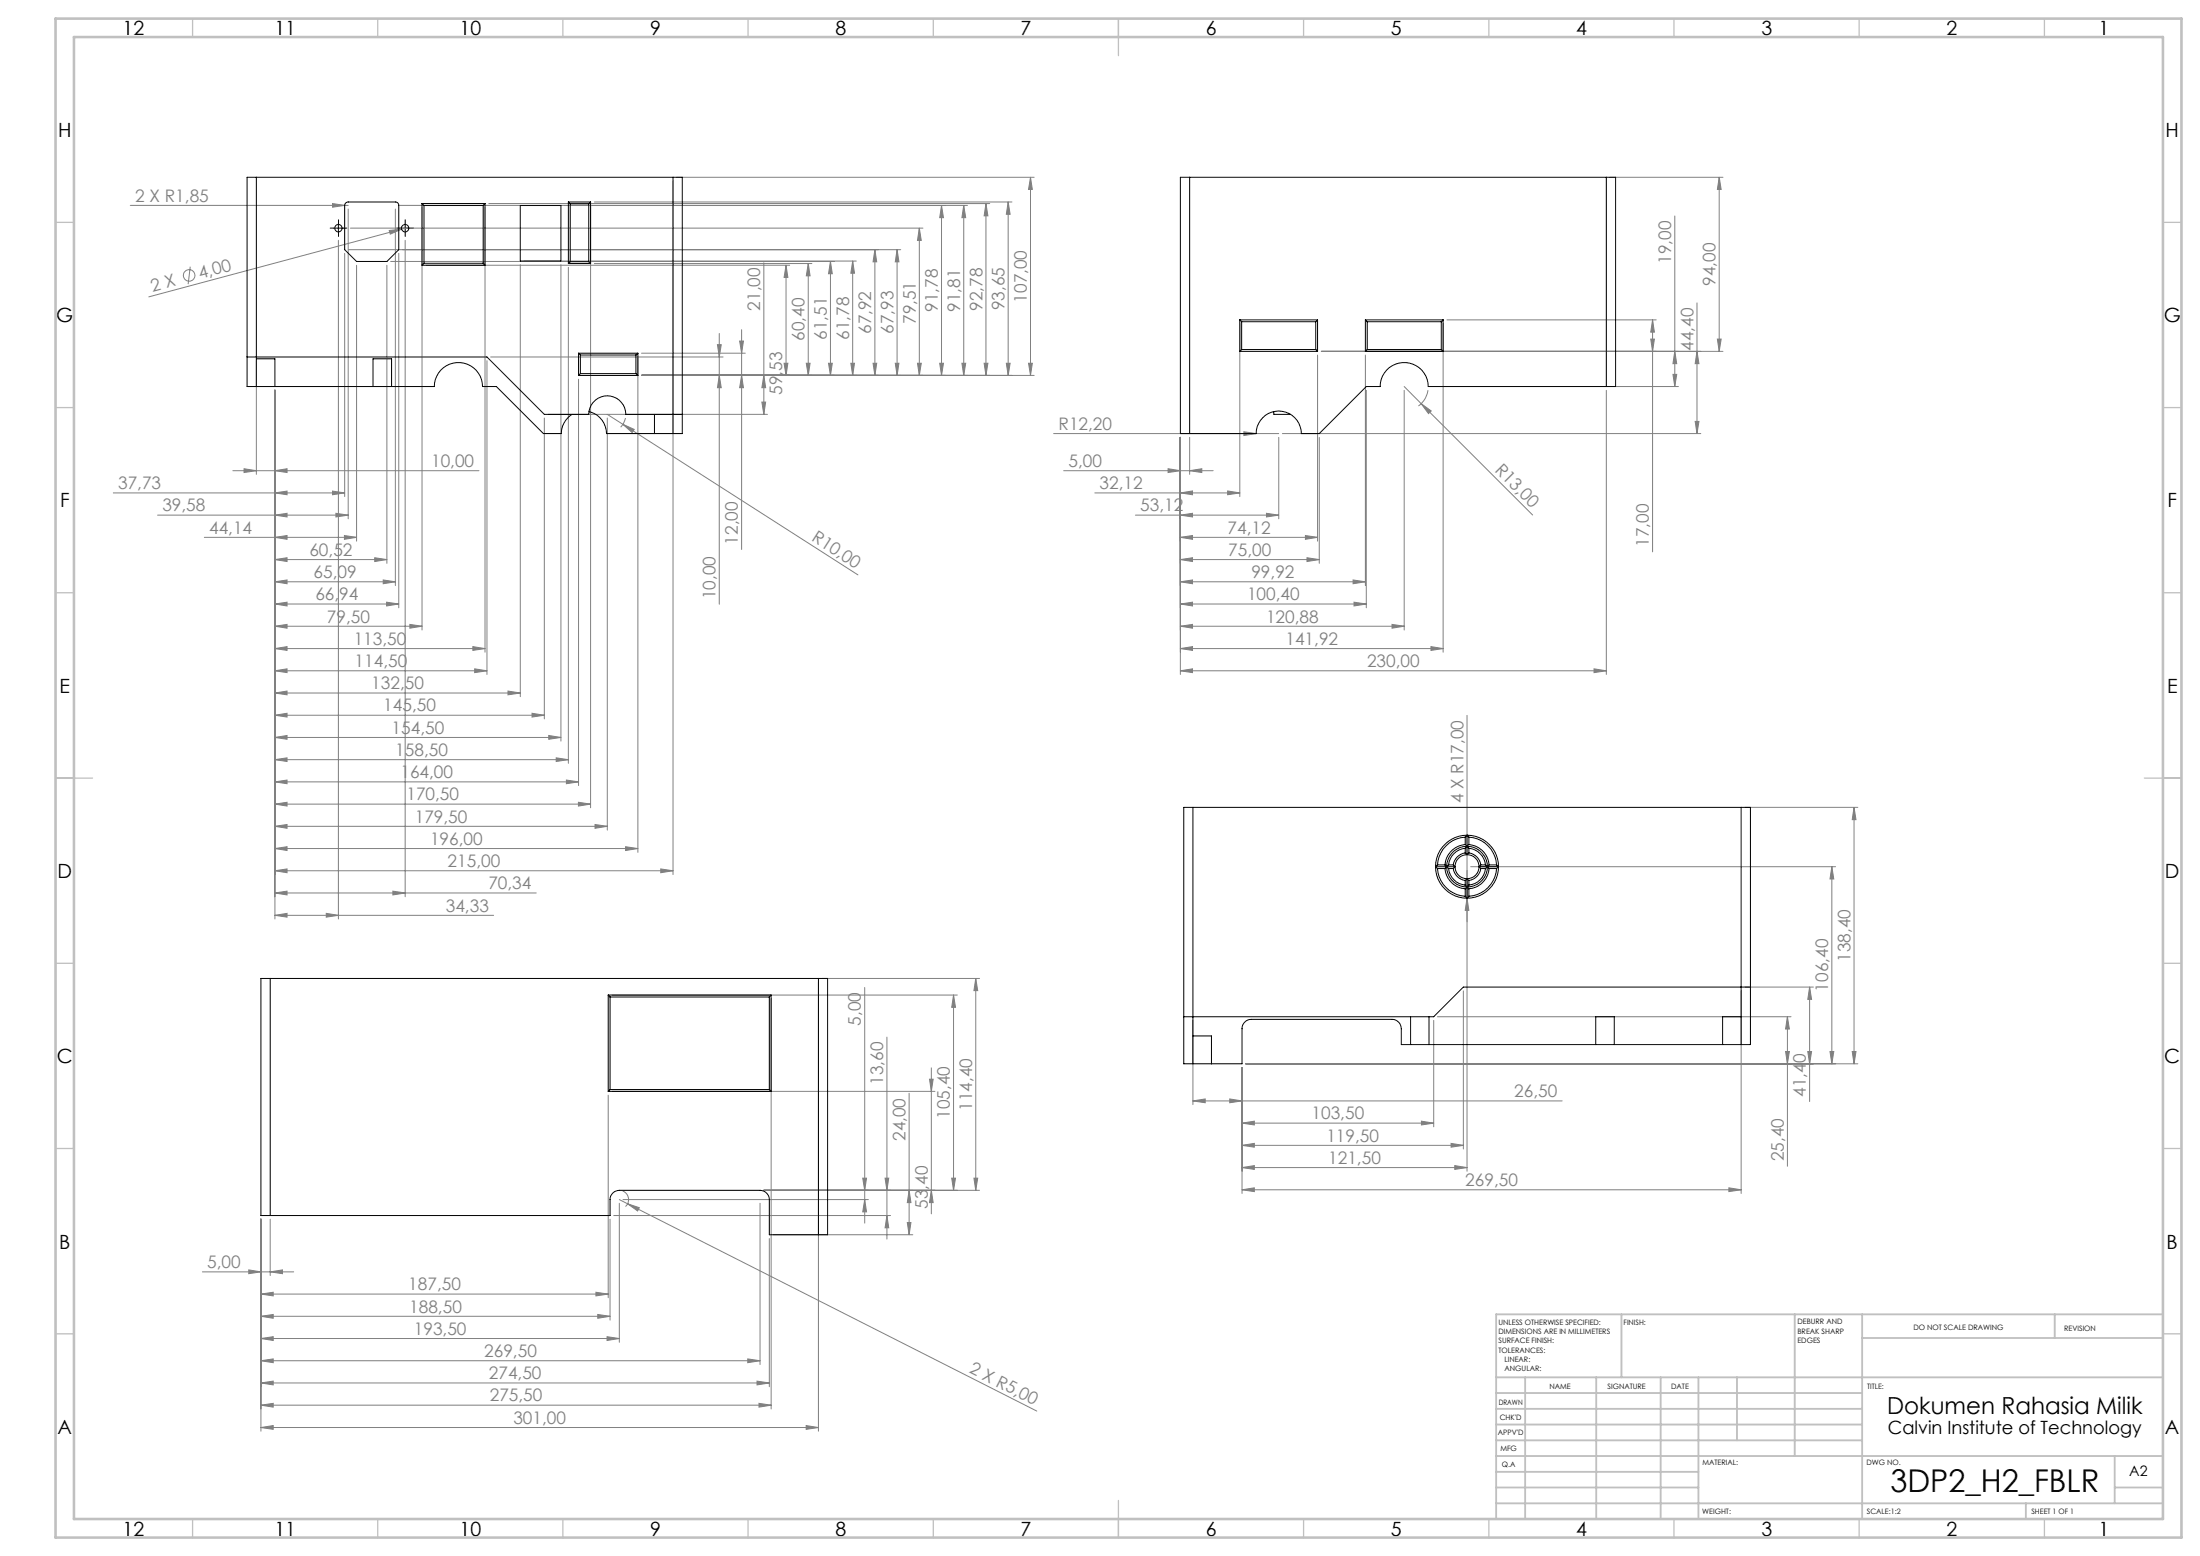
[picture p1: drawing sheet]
<svg xmlns="http://www.w3.org/2000/svg" width="594mm" height="420mm" viewBox="0 0 594 420" stroke-linecap="round" stroke-linejoin="round" font-family="sans-serif">
<g fill="none" stroke="#808080" stroke-width=".27">
<path d="M35.2 55.4h58.8M89.8 54.9l3.3 .5-3.3 .5zM94 56.4v83.6M106.8 56.4v101.7M107.8 55.4h153.4M113.9 56v114.1M131 56v120.1M132 54.9h135.2M152.5 55.5h102.7M159.5 55.5v162.5M160.5 54.5h112.7M181.7 48.8v187.3"/>
<path d="M182.7 47.9h96.5M254.2 55.5l.5 3.3h-1zM254.2 55.5v45.8M260.2 55.4l.5 3.4h-1zM260.2 55.4v45.9M266.2 54.9l.5 3.4h-1zM266.2 54.9v46.4M272.2 54.5l.5 3.3h-1zM272.2 54.5v46.8M278.2 47.9l.5 3.2h-1zM278.2 47.9v53.4M434.7 47.9h30.5"/>
<path d="M452.2 58.3v46M464.2 47.9l.5 3.2h-1zM464.2 47.9v46.9M51.4 72l-.6 4.7M91.4 64.9v183.2M93.1 68.4v65.6M94.1 67.4h149.1M94.6 61.6h154.6M96.3 71.6v74.5M104.5 71.6v80.5M105.1 62.2l3.3-.3-3 1.3zM105.5 70.6h119.7"/>
<path d="M107.7 68.4v95.7M108.4 61.9l-68.2 18.2M109.4 64.9v177.2M110.3 61.3l-1.9 .6M115 71.6h98.2M140.5 71.5v116.5M141.5 70.5h89.7M151.4 71.5v128.5M153.5 72.2v133.8M160.5 71.1h58.7M206.2 70.9v40.9M212.2 71.6l.5 3.3h-1z"/>
<path d="M212.2 71.6v29.7M218.2 71.1l.5 3.4h-1zM218.2 71.1v30.2M224.2 70.6l.5 3.3h-1zM224.2 70.6v30.7M230.2 70.5l.5 3.2h-1zM230.2 70.5v30.8M236.2 67.4l.5 3.3h-1zM236.2 67.4v33.9M242.2 67.4l.5 3.3h-1zM242.2 67.4v33.9M248.2 61.6l.5 3.3h-1z"/>
<path d="M248.2 61.6v39.7M69.2 97.3v30.7M131.5 97.3v84.8M132.5 96.4h62.7M172.2 96.4v133.7M173.2 95.3h28M193.7 93h1l-.5 3.4zM194.2 90v73.1M199.7 92.1h1l-.5 3.2zM200.2 89v59.3M211.7 98.1h1l-.5 3.2zM217.7 98.1h1l-.5 3.2z"/>
<path d="M223.7 98.1h1l-.5 3.2zM229.7 98.1h1l-.5 3.2zM235.7 98.1h1l-.5 3.2zM241.7 98.1h1l-.5 3.2zM247.7 98.1h1l-.5 3.2zM253.7 98.1h1l-.5 3.2zM259.7 98.1h1l-.5 3.2zM265.7 98.1h1l-.5 3.2zM271.7 98.1h1l-.5 3.2zM277.7 98.1h1l-.5 3.2zM334.8 87.3v46.7M355.7 95.8v50.3"/>
<path d="M356.8 94.8h108.4M368.7 95.8v62.3M389.6 87.3v88.8M390.7 86.3h56.5M445.7 91.5h1l-.5 3.3zM446.2 86.3l.5 3.4h-1zM446.2 86.3v62.7M452.2 94.8l.5 3.4h-1zM458.2 94.8l.5 3.4h-1zM458.2 81.8v35.2M463.7 91.5h1l-.5 3.3zM74.2 105.4v142.7"/>
<path d="M147 112.8v81.2M148 111.8h59.2M156.2 102.4v109.6M164 112.8v111.3M164 111.8l4.2 2.7M168.2 114.5l3 1.4-.5 .9zM168.2 114.5l63.4 40.7M168.9 112.8l-.6 1.5-.7 1M173.2 101.3h106M194.2 101.3l.5 3.4h-1zM200.2 101.3l.5 3.4h-1zM205.7 108.5h1l-.5 3.3z"/>
<path d="M206.2 101.3l.5 3.4h-1zM284.5 117h60.8M318.7 118.1v64M321.2 118.1v9.9M335.8 116.5l3.4 .5-3.4 .6zM345.3 118.1v21.9M346.3 117h112.9M356.2 118.1v34M368.9 105.4v58.7M379.1 104.3l4.6 4.7M379.1 105.4v64.7M383.7 109l30.1 30"/>
<path d="M383.7 109l2.7 1.9-.7 .7zM385.6 105.3l-.9 2.4-1.7 1.9M433.7 105.4v76.7M434.7 104.3h18.5M451.7 101.1h1l-.5 3.2zM457.7 113.8h1l-.5 3.2zM30.6 133.1h62.5M42.5 139h51.5M62.9 127.1h66.4M65.9 126.5l3.3 .6-3.3 .4zM74.2 127.1l3.3-.6v1zM74.2 133.1l3.3-.5v.9z"/>
<path d="M74.2 139l3.3-.4v.9zM89.8 132.6l3.3 .5-3.3 .4zM90.7 138.6l3.3 .4-3.3 .5zM287.2 127.1h40.4M295.6 133.1h39.2M306.6 139h38.7M315.4 126.5l3.3 .6-3.3 .4zM318.7 133.1l3.3-.6v1zM318.7 139l3.3-.4v.9zM321.2 127.1l3.3-.6v1zM331.5 132.5l3.3 .6-3.3 .4zM341.9 138.6l3.4 .4-3.4 .5z"/>
<path d="M55.2 145h41.1M74.2 145l3.3-.4v1zM74.2 151l3.3-.5v1.1zM74.2 157l3.3-.5v1.1zM74.2 151h30.3M74.2 157h32.6M93 144.6l3.3 .4-3.3 .6zM101.2 150.5l3.3 .5-3.3 .6zM103.5 156.5l3.3 .5-3.3 .6zM318.7 145l3.3-.4v1zM318.7 151l3.3-.5v1.1zM318.7 157l3.3-.5v1.1z"/>
<path d="M318.7 145h37M318.7 151h37.5M318.7 157h50M352.5 144.6l3.2 .4-3.2 .6zM352.9 150.5l3.3 .5-3.3 .6zM365.3 156.5l3.4 .5-3.4 .6zM74.2 163l3.3-.5v1.1zM74.2 169l3.3-.5v1.1zM74.2 175.1l3.3-.6v1.1zM74.2 163h33.5M74.2 169h39.7M74.2 175.1h56.8"/>
<path d="M104.4 162.5l3.3 .5-3.3 .6zM110.7 168.5l3.2 .5-3.2 .6zM127.7 174.5l3.3 .6-3.3 .5zM318.7 163l3.3-.5v1.1zM318.7 169l3.3-.5v1.1zM318.7 175.1l3.3-.6v1.1zM318.7 163h50.2M318.7 169h60.4M318.7 175.1h70.9M365.6 162.5l3.3 .5-3.3 .6zM375.8 168.5l3.3 .5-3.3 .6zM386.4 174.5l3.2 .6-3.2 .5z"/>
<path d="M74.2 181.1l3.3-.6v1.1zM74.2 187.1l3.3-.6v1.1zM74.2 193.1l3.3-.6v1.1zM74.2 199.1l3.3-.6v1zM74.2 181.1h57.3M74.2 187.1h66.3M74.2 193.1h72.8M74.2 199.1h77.2M128.2 180.5l3.3 .6-3.3 .5zM137.2 186.5l3.3 .6-3.3 .5zM143.7 192.5l3.3 .6-3.3 .5zM148.2 198.5l3.2 .6-3.2 .4z"/>
<path d="M318.7 181.1l3.3-.6v1.1zM318.7 181.1h115M396.1 193.1v123M430.4 180.5l3.3 .6-3.3 .5zM74.2 205.1l3.3-.5v.9zM74.2 211l3.3-.4v.9zM74.2 217l3.3-.4v1zM74.2 205.1h79.3M74.2 211h82M74.2 217h85.3M150.2 204.6l3.3 .5-3.3 .4zM152.9 210.6l3.3 .4-3.3 .5z"/>
<path d="M156.2 216.6l3.3 .4-3.3 .6zM471.1 217.9h30.5M500.6 217.9l.5 3.3h-1zM500.6 217.9v69.2M74.2 223l3.3-.5v1.1zM74.2 229l3.3-.5v1.1zM74.2 235l3.3-.5v1.1zM74.2 223h89.8M74.2 229h98M74.2 235h107.5M160.7 222.5l3.3 .5-3.3 .6zM168.9 228.5l3.3 .5-3.3 .6z"/>
<path d="M178.4 234.5l3.3 .5-3.3 .6zM397.1 233.9h98.5M494.6 233.9l.5 3.4h-1zM494.6 233.9v53.2M74.2 241l3.3-.5v1.1zM74.2 247.1l3.3-.6v1.1zM74.2 241h70.6M74.2 247.1h59.1M88.1 246.5l3.3 .6-3.3 .5zM106.1 240.5l3.3 .5-3.3 .6zM396.1 242.4l.5 3.3h-1zM165.2 268.6h93.3"/>
<path d="M208.2 269.6v110.7M221 265.1v121.2M222 264.1h42.5M233.5 266.5v63.6M239.5 279.9v54.6M257.5 268.6l.5 3.3h-1zM257.5 268.6v52.7M263.5 264.1l.5 3.3h-1zM263.5 264.1v57.2M322.1 275.4v22.8M387.1 275.4v28.7M388.1 274.4h95.5"/>
<path d="M395.1 267.5v42.6M470.1 267.5v54.6M471.1 266.4h18.5M482.6 274.4v40.4M482.6 274.4l.5 3.4h-1zM488.6 266.4l.5 3.4h-1zM488.6 266.4v30.9M164.2 295.6v54.7M165.2 294.6h87.2M245.5 295.1v38.2M251 291.3h1l-.5 3.3zM251.5 288.2v39.4"/>
<path d="M322.1 297.2l3.3-.6v1.1zM322.1 297.2h99.7M332 296.6l3.4 .6-3.4 .5zM335.4 288.1v34M336.3 287.1h165.3M482.1 283.8h1l-.5 3.3zM488.1 283.8h1l-.5 3.3zM494.1 283.8h1l-.5 3.3zM500.1 283.8h1l-.5 3.3zM232.9 318h1.1l-.5 3.3zM239 318h1l-.5 3.3zM257 318h1l-.5 3.3z"/>
<path d="M263 318h1l-.5 3.3zM335.4 303.2l3.3-.6v1.1zM335.4 309.2l3.3-.6v1.1zM335.4 315.2l3.3-.6v1zM335.4 303.2h51.7M335.4 309.2h59.7M335.4 315.2h60.7M383.8 302.6l3.3 .6-3.3 .5zM391.8 308.6l3.3 .6-3.3 .5zM392.8 314.6l3.3 .6-3.3 .4zM70.4 329.1v57.2M73 329.1v15.2"/>
<path d="M164.7 329.1v27.2M165.7 328.1h74.8M167.2 324.8v37.5M167.2 323.8l112.7 57.1M168.1 321.5a2.5 2.5 0 0 1 .8 4.2M168.2 323.8h66.3M169.4 324.9l3.2 1.1-.4 .9zM205.2 324.8v43.5M206.2 321.3h58.3M207.7 334.3v40M208.7 333.3h37.8M233.5 323.8l.5 3.3h-1.1z"/>
<path d="M239.5 328.1l.5 3.3h-1zM245 330h1l-.5 3.3zM245.5 321.3l.5 3.3h-1zM251.5 321.3l.5 3.3h-1zM335.4 321.2l3.3-.6v1zM335.4 321.2h134.7M466.8 320.6l3.3 .6-3.3 .4zM54.6 343.3h24.7M67.2 342.8l3.2 .5-3.2 .5zM70.4 349.3l3.4-.5v1zM70.4 355.3l3.4-.5v1zM70.4 349.3h93.8"/>
<path d="M70.4 355.3h94.3M73 343.3l3.3-.5v1zM160.9 348.8l3.3 .5-3.3 .5zM161.4 354.8l3.3 .5-3.3 .5zM70.4 361.3l3.4-.5v1zM70.4 367.3l3.4-.5v1zM70.4 373.3l3.4-.5v1zM70.4 379.3l3.4-.5v1zM70.4 361.3h96.8M70.4 367.3h134.8M70.4 373.3h137.3M70.4 379.3h137.8"/>
<path d="M163.9 360.8l3.3 .5-3.3 .5zM201.9 366.8l3.3 .5-3.3 .5zM204.4 372.8l3.3 .5-3.3 .5zM204.9 378.8l3.3 .5-3.3 .5zM70.4 385.3l3.4-.5v1zM70.4 385.3h150.6M217.7 384.8l3.3 .5-3.3 .5z"/>
<circle cx="51.1" cy="74.3" r="1.54"/>
</g>
<path d="M90.1 61.6h-1M91.4 60.3v-1M91.4 62.8v1M92.6 61.6h1M108.2 61.6h-1M109.4 60.3v-1M109.4 62.8v1M110.7 61.6h1" fill="none" stroke="#000" stroke-width=".27" stroke-dasharray="15.2 1.3 1.3 1.3"/>
<path d="M90.1 61.6h2.5M91.4 60.3v2.5M108.1 61.6h2.5M109.4 60.3v2.5" fill="none" stroke="#000" stroke-width=".27"/>
<g fill="none" stroke="#c0c0c0" stroke-width=".35">
<path d="M52 5v5M102 5v5M152 5v5M202 5v5M252 5v5M302 5v10M352 5v5M402 5v5M452 5v5M502 5v5M552 5v5M15 60h5"/>
<path d="M584 60h5M15 110h5M584 110h5M15 160h5M584 160h5M15 210h10M579 210h10M15 260h5M584 260h5M15 310h5M584 310h5M15 360h5"/>
<path d="M584 360h5M52 410v5M102 410v5M152 410v5M202 410v5M252 410v5M302 405v10M352 410v5M402 410v5M452 410v5M502 410v5M552 410v5"/>
</g>
<g fill="none" stroke="#c0c0c0" stroke-width=".5">
<path d="M437.8 354.8v17M484.6 354.8v38.2M502.8 354.8v55.2M554.8 354.8v6.4M584 354.8h-180v55.2M404 371.8h180M404 376h98.8M411.8 371.8v38.2M431 371.8v38.2M448.4 371.8v38.2M458.6 371.8v38.2M469 371.8v17"/>
<path d="M502.8 361.2h81.2M404 388.8h98.8M404 384.5h98.8M404 380.3h98.8M404 397.3h54.6M404 393h180M571 393v12.8M404 405.8h180M404 401.5h54.6M547 405.8v4.2M571 401.5h13"/>
</g>
<path d="M15 5h574v410h-574zM20 10h564v400h-564z" fill="none" stroke="#c0c0c0" stroke-width=".7"/>
<g fill="#808080">
<path d="M335.8 116.5l3.4 .5-3.4 .6z"/>
<path d="M89.8 54.9l3.3 .5-3.3 .5z"/>
<path d="M105.1 62.2l3.3-.3-3 1.3z"/>
<path d="M396.1 242.4l.5 3.3h-1z"/>
<path d="M383.7 109l2.7 1.9-.7 .7z"/>
<path d="M168.2 114.5l3 1.4-.5 .9z"/>
<path d="M169.4 324.9l3.2 1.1-.4 .9z"/>
<path d="M74.2 127.1l3.3-.6v1zM65.9 126.5l3.3 .6-3.3 .4zM332 296.6l3.4 .6-3.4 .5zM322.1 297.2l3.3-.6v1.1z"/>
<path d="M67.2 342.8l3.2 .5-3.2 .5zM73 343.3l3.3-.5v1zM70.4 349.3l3.4-.5v1zM160.9 348.8l3.3 .5-3.3 .5zM70.4 355.3l3.4-.5v1zM161.4 354.8l3.3 .5-3.3 .5zM70.4 361.3l3.4-.5v1zM163.9 360.8l3.3 .5-3.3 .5zM70.4 367.3l3.4-.5v1zM201.9 366.8l3.3 .5-3.3 .5zM70.4 373.3l3.4-.5v1zM204.4 372.8l3.3 .5-3.3 .5zM70.4 379.3l3.4-.5v1zM204.9 378.8l3.3 .5-3.3 .5zM70.4 385.3l3.4-.5v1zM217.7 384.8l3.3 .5-3.3 .5zM74.2 133.1l3.3-.5v.9zM89.8 132.6l3.3 .5-3.3 .4zM74.2 139l3.3-.4v.9zM90.7 138.6l3.3 .4-3.3 .5zM74.2 145l3.3-.4v1zM93 144.6l3.3 .4-3.3 .6zM74.2 151l3.3-.5v1.1zM101.2 150.5l3.3 .5-3.3 .6zM74.2 157l3.3-.5v1.1zM103.5 156.5l3.3 .5-3.3 .6zM74.2 163l3.3-.5v1.1zM104.4 162.5l3.3 .5-3.3 .6zM74.2 169l3.3-.5v1.1zM110.7 168.5l3.2 .5-3.2 .6zM74.2 175.1l3.3-.6v1.1zM127.7 174.5l3.3 .6-3.3 .5zM74.2 181.1l3.3-.6v1.1zM128.2 180.5l3.3 .6-3.3 .5zM74.2 187.1l3.3-.6v1.1zM137.2 186.5l3.3 .6-3.3 .5zM74.2 193.1l3.3-.6v1.1zM143.7 192.5l3.3 .6-3.3 .5zM74.2 199.1l3.3-.6v1zM148.2 198.5l3.2 .6-3.2 .4zM74.2 205.1l3.3-.5v.9zM150.2 204.6l3.3 .5-3.3 .4zM74.2 211l3.3-.4v.9zM152.9 210.6l3.3 .4-3.3 .5zM74.2 217l3.3-.4v1zM156.2 216.6l3.3 .4-3.3 .6zM74.2 223l3.3-.5v1.1zM160.7 222.5l3.3 .5-3.3 .6zM74.2 229l3.3-.5v1.1zM168.9 228.5l3.3 .5-3.3 .6zM74.2 235l3.3-.5v1.1zM178.4 234.5l3.3 .5-3.3 .6zM74.2 241l3.3-.5v1.1zM106.1 240.5l3.3 .5-3.3 .6zM74.2 247.1l3.3-.6v1.1zM88.1 246.5l3.3 .6-3.3 .5zM315.4 126.5l3.3 .6-3.3 .4zM321.2 127.1l3.3-.6v1zM318.7 133.1l3.3-.6v1zM331.5 132.5l3.3 .6-3.3 .4zM318.7 139l3.3-.4v.9zM341.9 138.6l3.4 .4-3.4 .5zM318.7 145l3.3-.4v1zM352.5 144.6l3.2 .4-3.2 .6zM318.7 151l3.3-.5v1.1zM352.9 150.5l3.3 .5-3.3 .6zM318.7 157l3.3-.5v1.1zM365.3 156.5l3.4 .5-3.4 .6zM318.7 163l3.3-.5v1.1zM365.6 162.5l3.3 .5-3.3 .6zM318.7 169l3.3-.5v1.1zM375.8 168.5l3.3 .5-3.3 .6zM318.7 175.1l3.3-.6v1.1zM386.4 174.5l3.2 .6-3.2 .5zM318.7 181.1l3.3-.6v1.1zM430.4 180.5l3.3 .6-3.3 .5zM335.4 303.2l3.3-.6v1.1zM383.8 302.6l3.3 .6-3.3 .5zM335.4 309.2l3.3-.6v1.1zM391.8 308.6l3.3 .6-3.3 .5zM335.4 315.2l3.3-.6v1zM392.8 314.6l3.3 .6-3.3 .4zM335.4 321.2l3.3-.6v1zM466.8 320.6l3.3 .6-3.3 .4z"/>
<path d="M251.5 321.3l.5 3.3h-1zM251 291.3h1l-.5 3.3zM257 318h1l-.5 3.3zM257.5 268.6l.5 3.3h-1zM263 318h1l-.5 3.3zM263.5 264.1l.5 3.3h-1zM194.2 101.3l.5 3.4h-1zM193.7 93h1l-.5 3.4zM200.2 101.3l.5 3.4h-1zM199.7 92.1h1l-.5 3.2zM211.7 98.1h1l-.5 3.2zM212.2 71.6l.5 3.3h-1zM217.7 98.1h1l-.5 3.2zM218.2 71.1l.5 3.4h-1zM223.7 98.1h1l-.5 3.2zM224.2 70.6l.5 3.3h-1zM229.7 98.1h1l-.5 3.2zM230.2 70.5l.5 3.2h-1zM235.7 98.1h1l-.5 3.2zM236.2 67.4l.5 3.3h-1zM241.7 98.1h1l-.5 3.2zM242.2 67.4l.5 3.3h-1zM247.7 98.1h1l-.5 3.2zM248.2 61.6l.5 3.3h-1zM253.7 98.1h1l-.5 3.2zM254.2 55.5l.5 3.3h-1zM259.7 98.1h1l-.5 3.2zM260.2 55.4l.5 3.4h-1zM265.7 98.1h1l-.5 3.2zM266.2 54.9l.5 3.4h-1zM271.7 98.1h1l-.5 3.2zM272.2 54.5l.5 3.3h-1zM277.7 98.1h1l-.5 3.2zM278.2 47.9l.5 3.2h-1zM445.7 91.5h1l-.5 3.3zM446.2 86.3l.5 3.4h-1zM463.7 91.5h1l-.5 3.3zM464.2 47.9l.5 3.2h-1zM482.1 283.8h1l-.5 3.3zM482.6 274.4l.5 3.4h-1zM488.1 283.8h1l-.5 3.3zM488.6 266.4l.5 3.4h-1zM494.1 283.8h1l-.5 3.3zM494.6 233.9l.5 3.4h-1zM500.1 283.8h1l-.5 3.3zM500.6 217.9l.5 3.3h-1z"/>
<path d="M232.9 318h1.1l-.5 3.3zM233.5 323.8l.5 3.3h-1.1zM239 318h1l-.5 3.3zM239.5 328.1l.5 3.3h-1zM245.5 321.3l.5 3.3h-1zM245 330h1l-.5 3.3zM206.2 101.3l.5 3.4h-1zM205.7 108.5h1l-.5 3.3zM452.2 94.8l.5 3.4h-1zM451.7 101.1h1l-.5 3.2zM458.2 94.8l.5 3.4h-1zM457.7 113.8h1l-.5 3.2z"/>
</g>
<g fill="none" stroke="#000" stroke-width=".27">
<path d="M69.2 47.9h-2.5v56.4h50.6a6.5 6.5 0 0 1 6.5-6.4 6.5 6.5 0 0 1 6.5 6.4h3.7l12.7 12.7h4.9a6.1 6.1 0 0 1 2.9-5.2M69.2 47.9v56.4M69.2 47.9h112.5M93.5 54.7l.3-.2h13a.9 .9 0 0 1 .9 .9v12l-3.2 3.2h-8.2l-3.2-3.2v-12zM113.9 54.9l.6 .6M113.9 54.9h17.1M113.9 54.9v16.7M114.5 55.5h16M114.5 55.5v15.6M130.5 55.5v15.6M131 54.9l-.5 .6M131 54.9v16.7"/>
<path d="M140.5 55.5h10.9v15h-10.9zM153.5 54.5l.5 .5M153.5 54.5h6M153.5 54.5v16.6M154 55h5M154 55v15.6M159 55v15.6M159.5 54.5l-.5 .5M159.5 54.5v16.6M181.7 47.9h2.5v69.1h-20.4a6.1 6.1 0 0 0-4.8-5.9M181.7 47.9v69.1M321.2 47.9h-2.5v69.1h2.5"/>
<path d="M321.2 47.9h112.5M321.2 47.9v69.1M433.7 47.9h2.5v56.4h-2.5M433.7 47.9v56.4M113.9 71.6h17.1M114.5 71.1l-.6 .5M114.5 71.1h16M130.5 71.1l.5 .5M153.5 71.1h6M154 70.6l-.5 .5M154 70.6h5M159 70.6l.5 .5"/>
<path d="M66.7 96.4h64.8l15.5 15.4h12a5 5 0 0 1 5-5 5 5 0 0 1 5 5h15.2M69.2 96.9h5v7.4M156.2 95.3l.5 .5M156.2 95.3h16M156.2 95.3v6M156.7 95.8h15M156.7 95.8v5M171.7 95.8v5M172.2 95.3l-.5 .5M172.2 95.3v6M334.8 86.3l.4 .5M334.8 86.3v8.5"/>
<path d="M334.8 94.8h20.9M334.8 86.3h20.9M335.2 94.4l-.4 .4M335.2 94.4h20M335.2 86.8h20M335.2 86.8v7.6M355.2 94.4l.5 .4M355.2 86.8v7.6M355.7 86.3l-.5 .5M355.7 86.3v8.5M368.7 86.3l.4 .5M368.7 94.8h20.9"/>
<path d="M368.7 86.3h20.9M368.7 86.3v8.5M369.1 94.4l-.4 .4M369.1 94.4h20M369.1 86.8h20M369.1 86.8v7.6M389.1 94.4l.5 .4M389.1 86.8v7.6M389.6 86.3l-.5 .5M389.6 86.3v8.5M100.7 104.3v-7.4h5v7.4M156.2 101.3h16"/>
<path d="M156.7 100.8l-.5 .5M156.7 100.8h15M171.7 100.8l.5 .5M176.7 111.8v5.2M343.9 111.1l.1 .7h4.4M433.7 104.3h-48.1a6.5 6.5 0 0 0-6.5-6.4 6.5 6.5 0 0 0-6.5 6.4h-3.7l-12.7 12.7h-4.8a6.1 6.1 0 0 0-6.1-6.1 6.1 6.1 0 0 0-6.1 6.1h-18M322.1 217.9h-2.5v69.2h15.8v-9.4a2.53 2.53 0 0 1 2.5-2.6h37.9a2.53 2.53 0 0 1 2.6 2.6v4.3h94.2v-64.1h-2.5M322.1 217.9v69.2M322.1 217.9h148M470.1 217.9v64.1M387.6 233.9a8.6 8.6 0 0 0 8.5 8.5M387.6 233.9l.5 .5"/>
<path d="M387.6 233.9h5.3M388.1 233.5l-.5 .4M388.1 234.4a8 8 0 0 0 7.5 7.5M388.1 234.4h2M388.1 233.5h2M390.1 233.5l.5 .4M390.1 234.4a6 6 0 0 0 5.5 5.5M390.6 233.9l-.5 .5M390.6 233.9a5.6 5.6 0 0 0 5.5 5.5M390.6 233.9l.5 .5M391.1 233.5l-.5 .4M391.1 234.4a5 5 0 0 0 4.5 4.5"/>
<path d="M391.1 234.4h1.3M391.1 233.5h1.3M392.4 233.5l.5 .4M392.4 234.4a3.7 3.7 0 0 0 3.2 3.2M392.9 233.9l-.5 .5M392.9 233.9a3.3 3.3 0 0 0 3.2 3.3M395.6 226a8 8 0 0 0-7.5 7.5M395.6 227.9a6 6 0 0 0-5.5 5.6M395.6 227.9l.5 .5M395.6 229a5 5 0 0 0-4.5 4.5M395.6 238.9l.5 .5M395.6 230.2a3.7 3.7 0 0 0-3.2 3.3"/>
<path d="M395.6 230.2l.5 .5M395.6 226v1.9M395.6 229v1.2M395.6 237.6v1.3M395.6 239.9v2M396.1 225.4a8.6 8.6 0 0 1 8.5 8.5M396.1 225.4a8.6 8.6 0 0 0-8.5 8.5M396.1 225.4l-.5 .6M396.1 239.4l-.5 .5M396.1 228.4a5.5 5.5 0 0 0-5.5 5.5M396.1 228.4l-.5 .6M396.1 230.7a3.3 3.3 0 0 0-3.2 3.2"/>
<path d="M396.1 237.2l-.5 .4M396.1 230.7a3.3 3.3 0 0 1 3.2 3.2M396.1 228.4l.5 .6M396.1 237.2l.5 .4M396.1 239.4l.5 .5M396.1 228.4a5.5 5.5 0 0 1 5.5 5.5M396.1 225.4l.5 .6M396.1 225.4v5.3M396.1 237.2v5.2M396.6 230.2l-.5 .5M396.6 229a5 5 0 0 1 4.5 4.5M396.6 227.9l-.5 .5"/>
<path d="M396.6 227.9a6 6 0 0 1 5.5 5.6M396.6 238.9l-.5 .5M396.6 226a8 8 0 0 1 7.5 7.5M396.6 230.2a3.7 3.7 0 0 1 3.2 3.3M396.6 226v1.9M396.6 229v1.2M396.6 237.6v1.3M396.6 239.9v2M399.3 233.9a3.3 3.3 0 0 1-3.2 3.3M399.3 233.9l.5 .5M399.3 233.9h5.3M399.8 234.4a3.7 3.7 0 0 1-3.2 3.2"/>
<path d="M399.8 233.5l-.5 .4M399.8 234.4h1.3M399.8 233.5h1.3M401.1 233.5l.5 .4M401.1 234.4a5 5 0 0 1-4.5 4.5M401.6 233.9l-.5 .5M401.6 233.9a5.6 5.6 0 0 1-5.5 5.5M401.6 233.9l.5 .5M402.1 233.5l-.5 .4M402.1 234.4a6 6 0 0 1-5.5 5.5M402.1 234.4h2M402.1 233.5h2"/>
<path d="M404.1 234.4a8 8 0 0 1-7.5 7.5M404.1 233.5l.5 .4M404.6 233.9a8.6 8.6 0 0 1-8.5 8.5M404.6 233.9l-.5 .5M395.6 241.9l.5 .5M396.6 241.9l-.5 .5M73 264.1h-2.6v64h2.6M73 264.1v64M73 264.1h148M164.2 268.6l.5 .5M164.2 268.6h44M164.2 268.6v26"/>
<path d="M164.7 269.1h43M164.7 269.1v25M207.7 269.1v25M208.2 268.6l-.5 .5M208.2 268.6v26M221 264.1h2.4v69.2h-2.4M221 264.1v69.2M322.1 279.6h5v7.5M380.9 274.4v7.6M385.8 274.4v7.6M470.1 274.4h-5v7.6M472.6 266.4h-77.5l-8 8h-67.5"/>
<path d="M164.2 294.6h44M164.7 294.1l-.5 .5M164.7 294.1h43M207.7 294.1l.5 .5M430.8 282v-7.6h5.1v7.6M73 328.1h91.7v-4.3a2.53 2.53 0 0 1 2.5-2.5h38a2.53 2.53 0 0 1 2.5 2.5v9.5h13.3"/>
<circle cx="91.4" cy="61.6" r="1.01"/>
<circle cx="109.4" cy="61.6" r=".99"/>
</g>
<text font-size="8.5" x="510.4" y="402.7">3DP2_H2_FBLR</text>
<text font-size="6.3" x="509.5" y="381.7">Dokumen Rahasia Milik</text>
<g font-size="5.3">
<text x="33.1" y="9.5">12</text>
<text x="74.1" y="9.5">11</text>
<text x="124.1" y="9.5">10</text>
<text x="175.6" y="9.5">9</text>
<text x="225.6" y="9.5">8</text>
<text x="275.6" y="9.5">7</text>
<text x="325.6" y="9.5">6</text>
<text x="375.6" y="9.5">5</text>
<text x="425.6" y="9.5">4</text>
<text x="475.6" y="9.5">3</text>
<text x="525.6" y="9.5">2</text>
<text x="566.6" y="9.5">1</text>
<text x="15.7" y="37">H</text>
<text x="584.7" y="37">H</text>
<text x="15.2" y="87">G</text>
<text x="584.2" y="87">G</text>
<text x="16.2" y="137">F</text>
<text x="585.2" y="137">F</text>
<text x="16.1" y="187">E</text>
<text x="585.1" y="187">E</text>
<text x="15.5" y="237">D</text>
<text x="584.5" y="237">D</text>
<text x="15.4" y="287">C</text>
<text x="584.4" y="287">C</text>
<text x="16" y="337">B</text>
<text x="585" y="337">B</text>
<text x="15.5" y="387">A</text>
<text x="584.5" y="387">A</text>
<text x="33.1" y="414.5">12</text>
<text x="74.1" y="414.5">11</text>
<text x="124.1" y="414.5">10</text>
<text x="175.6" y="414.5">9</text>
<text x="225.6" y="414.5">8</text>
<text x="275.6" y="414.5">7</text>
<text x="325.6" y="414.5">6</text>
<text x="375.6" y="414.5">5</text>
<text x="425.6" y="414.5">4</text>
<text x="475.6" y="414.5">3</text>
<text x="525.6" y="414.5">2</text>
<text x="566.6" y="414.5">1</text>
</g>
<text font-size="4.9" x="509.7" y="387">Calvin Institute of Technology</text>
<g font-size="4.7" fill="#808080">
<text x="36.5" y="54.4">2 X R1,85</text>
<text x="451.2" y="71.2" transform="rotate(-90 451.2 71.2)">19,00</text>
<text x="54" y="75.3" transform="rotate(-15 54 75.3)">4,00</text>
<text x="463.2" y="77.1" transform="rotate(-90 463.2 77.1)">94,00</text>
<text x="41.2" y="78.8" transform="rotate(-15 41.2 78.8)">2 X</text>
<text x="205.2" y="83.8" transform="rotate(-90 205.2 83.8)">21,00</text>
<text x="265.2" y="84" transform="rotate(-90 265.2 84)">92,78</text>
<text x="271.2" y="83.7" transform="rotate(-90 271.2 83.7)">93,65</text>
<text x="277.2" y="81.7" transform="rotate(-90 277.2 81.7)">107,00</text>
<text x="247.2" y="87.5" transform="rotate(-90 247.2 87.5)">79,51</text>
<text x="253.2" y="84.2" transform="rotate(-90 253.2 84.2)">91,78</text>
<text x="259.2" y="84.2" transform="rotate(-90 259.2 84.2)">91,81</text>
<text x="217.2" y="92" transform="rotate(-90 217.2 92)">60,40</text>
<text x="223.2" y="91.8" transform="rotate(-90 223.2 91.8)">61,51</text>
<text x="229.2" y="91.7" transform="rotate(-90 229.2 91.7)">61,78</text>
<text x="235.2" y="90.2" transform="rotate(-90 235.2 90.2)">67,92</text>
<text x="241.2" y="90.2" transform="rotate(-90 241.2 90.2)">67,93</text>
<text x="457.2" y="94.7" transform="rotate(-90 457.2 94.7)">44,40</text>
<text x="211.2" y="106.5" transform="rotate(-90 211.2 106.5)">59,53</text>
<text x="285.8" y="116">R12,20</text>
<text x="116.4" y="126">10,00</text>
<text x="288.5" y="126">5,00</text>
<text x="403.4" y="127.1" transform="rotate(45 403.4 127.1)">R13,00</text>
<text x="31.9" y="132">37,73</text>
<text x="296.9" y="132">32,12</text>
<text x="43.8" y="138">39,58</text>
<text x="307.9" y="138">53,12</text>
<text x="56.5" y="144">44,14</text>
<text x="199.2" y="147" transform="rotate(-90 199.2 147)">12,00</text>
<text x="218.9" y="145.8" transform="rotate(33 218.9 145.8)">R10,00</text>
<text x="331.4" y="144">74,12</text>
<text x="445.2" y="147.7" transform="rotate(-90 445.2 147.7)">17,00</text>
<text x="83.5" y="150">60,52</text>
<text x="331.6" y="150">75,00</text>
<text x="84.7" y="156">65,09</text>
<text x="193.2" y="161.8" transform="rotate(-90 193.2 161.8)">10,00</text>
<text x="337.9" y="156">99,92</text>
<text x="85.1" y="162">66,94</text>
<text x="336.7" y="162">100,40</text>
<text x="88.3" y="168">79,50</text>
<text x="341.8" y="168">120,88</text>
<text x="95.5" y="174">113,50</text>
<text x="347.1" y="174">141,92</text>
<text x="95.7" y="180">114,50</text>
<text x="369.1" y="180">230,00</text>
<text x="100.2" y="186">132,50</text>
<text x="103.5" y="192">145,50</text>
<text x="105.7" y="198">154,50</text>
<text x="106.7" y="204">158,50</text>
<text x="108.1" y="210">164,00</text>
<text x="109.7" y="216">170,50</text>
<text x="395.1" y="216.8" transform="rotate(-90 395.1 216.8)">4 X R17,00</text>
<text x="112" y="222">179,50</text>
<text x="116.1" y="228">196,00</text>
<text x="120.9" y="234">215,00</text>
<text x="131.9" y="240">70,34</text>
<text x="120.4" y="246">34,33</text>
<text x="499.6" y="259.6" transform="rotate(-90 499.6 259.6)">138,40</text>
<text x="493.6" y="267.6" transform="rotate(-90 493.6 267.6)">106,40</text>
<text x="232.5" y="276.9" transform="rotate(-90 232.5 276.9)">5,00</text>
<text x="238.5" y="292.8" transform="rotate(-90 238.5 292.8)">13,60</text>
<text x="262.5" y="299.8" transform="rotate(-90 262.5 299.8)">114,40</text>
<text x="408.9" y="296.1">26,50</text>
<text x="487.6" y="296" transform="rotate(-90 487.6 296)">41,40</text>
<text x="256.5" y="302" transform="rotate(-90 256.5 302)">105,40</text>
<text x="354.1" y="302.1">103,50</text>
<text x="244.5" y="308" transform="rotate(-90 244.5 308)">24,00</text>
<text x="358.1" y="308.1">119,50</text>
<text x="358.6" y="314.1">121,50</text>
<text x="481.6" y="313.5" transform="rotate(-90 481.6 313.5)">25,40</text>
<text x="395.6" y="320.1">269,50</text>
<text x="250.5" y="326.3" transform="rotate(-90 250.5 326.3)">53,40</text>
<text x="56" y="342.3">5,00</text>
<text x="110.2" y="348.3">187,50</text>
<text x="110.5" y="354.3">188,50</text>
<text x="111.7" y="360.3">193,50</text>
<text x="130.7" y="366.3">269,50</text>
<text x="261.5" y="370.4" transform="rotate(27 261.5 370.4)">2 X R5,00</text>
<text x="132" y="372.3">274,50</text>
<text x="132.2" y="378.3">275,50</text>
<text x="138.6" y="384.3">301,00</text>
</g>
<text font-size="3.9" x="574.9" y="398.5">A2</text>
<g font-size="2">
<text x="404.6" y="357.6">UNLESS OTHERWISE SPECIFIED:</text>
<text x="438.4" y="357.6">FINISH:</text>
<text x="485.3" y="357.5">DEBURR AND</text>
<text x="485.3" y="360">BREAK SHARP</text>
<text x="516.6" y="359">DO NOT SCALE DRAWING</text>
<text x="557.3" y="359.2">REVISION</text>
<text x="404.6" y="360.1">DIMENSIONS ARE IN MILLIMETERS</text>
<text x="404.6" y="362.6">SURFACE FINISH:</text>
<text x="404.6" y="365.1">TOLERANCES:</text>
<text x="485.3" y="362.5">EDGES</text>
<text x="406.2" y="367.6">LINEAR:</text>
<text x="406.2" y="370.1">ANGULAR:</text>
<text x="418.3" y="375">NAME</text>
<text x="434" y="374.9">SIGNATURE</text>
<text x="451.2" y="374.9">DATE</text>
<text x="504.1" y="374.9">TITLE:</text>
<text x="404.6" y="379.1">DRAWN</text>
<text x="404.9" y="383.3">CHK'D</text>
<text x="404.4" y="387.4">APPV'D</text>
<text x="405.1" y="391.8">MFG</text>
<text x="405.5" y="396">Q.A</text>
<text x="459.6" y="395.5">MATERIAL:</text>
<text x="504" y="395.5">DWG NO.</text>
<text x="459.6" y="408.5">WEIGHT:</text>
<text x="504.1" y="408.6">SCALE:1:2</text>
<text x="548.5" y="408.6">SHEET 1 OF 1</text>
</g>
</svg>
